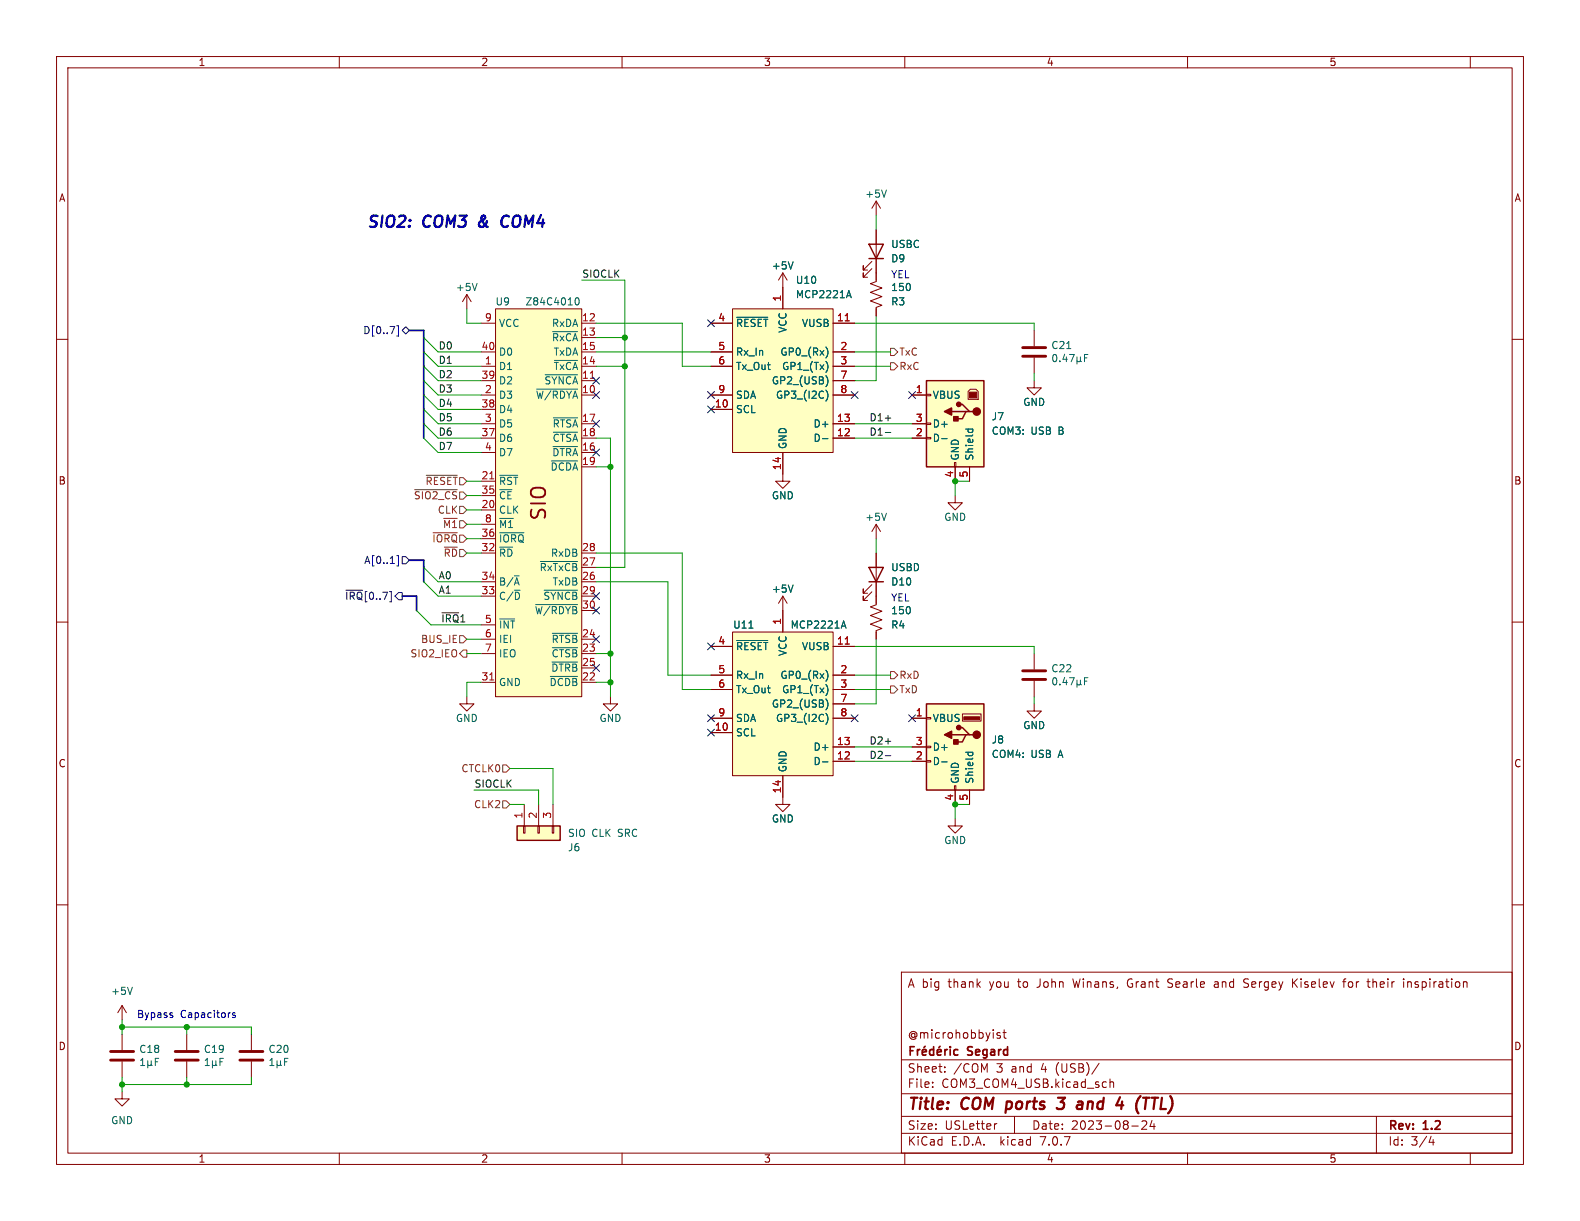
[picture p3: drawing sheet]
<svg xmlns="http://www.w3.org/2000/svg" width="279mm" height="216mm" viewBox="0 0 279 216" stroke-linecap="round" stroke-linejoin="round" font-family="sans-serif">
<g fill="none" stroke="#840000" stroke-width=".18">
<path d="M10 10h259.4v195.9h-259.4zM12 12h255.4v191.9h-255.4zM60 10v2M110 10v2M160 10v2M210 10v2M260 10v2M154.9 35.6v2.5M154.9 35.6l-.7 1.2M154.9 35.6l.8 1.2M10 60h2M82.5 52.1l-.7 1.2"/>
<path d="M82.5 52.1v2.5M82.5 52.1l.8 1.2M85.1 57.2h2.5M87.6 54.6h15.3v68.6h-15.3zM102.9 57.2h2.5M102.9 59.7h2.5M125.7 57.2h3.8M129.5 54.6h17.8v25.4h-17.8zM138.4 48.3v6.3M138.4 48.3l-.7 1.2M138.4 48.3l.8 1.2M147.3 57.2h3.8"/>
<path d="M154.2 47.5l-1.5 1.5v-.7v.7h.7M154.2 46.2l-1.5 1.6v-.8v.8h.7M154.9 40.6v9.2l-1 .4 2.1 .7-2.1 .8 2.1 .8-2.1 .7 2.1 .8-1.1 .4v1.5M182.9 58.4v2.8M267.4 60h2M85.1 64.8h2.5M85.1 69.9h2.5M85.1 67.3h2.5M85.1 62.2h2.5M85.1 74.9h2.5M85.1 77.5h2.5M85.1 72.4h2.5"/>
<path d="M102.9 64.8h2.5M102.9 69.9h2.5M102.9 67.3h2.5M102.9 62.2h2.5M102.9 74.9h2.5M102.9 77.5h2.5M125.7 64.8h3.8M125.7 69.9h3.8M125.7 62.2h3.8M125.7 72.4h3.8M147.3 64.8h3.8M147.3 69.9h3.8"/>
<path d="M147.3 67.3h3.8M147.3 62.2h3.8M147.3 74.9h3.8M147.3 77.5h3.8M161.3 69.9h2.5M161.3 74.9h2.5M161.3 77.5h2.5M163.8 77.3h.8v.3h-.8zM163.8 74.8h.8v.3h-.8zM163.8 69.7h.8v.3h-.8zM171.2 69.2l.4-.4h1l.4 .4v1.4h-1.8zM182.9 67.3v1.3h1.2l-1.2 1.3-1.3-1.3h1.3"/>
<path d="M182.9 63.2v2.8M85.1 80h2.5M85.1 90.2h2.5M85.1 85.1h2.5M85.1 97.8h2.5M85.1 87.6h2.5M85.1 95.3h2.5M85.1 92.7h2.5M102.9 80h2.5M102.9 82.6h2.5M102.9 97.8h2.5M138.4 80v5.1h1.3l-1.3 1.3-1.2-1.3h1.2"/>
<path d="M154.9 97.8v9.1l-1 .4 2.1 .8-2.1 .7 2.1 .8-2.1 .8 2.1 .7-1.1 .4v1.5M154.9 92.7l-.7 1.3M154.9 92.7v2.6M154.9 92.7l.8 1.3M168.8 81.8h.2v.8h-.2zM168.9 87.6v1.3h-1.3l1.3 1.3 1.3-1.3h-1.3M168.9 82.6v2.5M171.4 82.6v2.5M10 110h2M85.1 115.6h2.5M85.1 113h2.5M85.1 102.9h2.5"/>
<path d="M85.1 105.4h2.5M85.1 110.5h2.5M102.9 115.6h2.5M102.9 113h2.5M102.9 118.1h2.5M102.9 102.9h2.5M102.9 100.3h2.5M102.9 105.4h2.5M102.9 108h2.5M125.7 114.3h3.8M125.7 119.4h3.8M129.5 111.8h17.8v25.4h-17.8z"/>
<path d="M138.4 105.4v6.4M138.4 105.4l-.7 1.3M138.4 105.4l.8 1.3M147.3 114.3h3.8M147.3 119.4h3.8M154.2 104.6l-1.5 1.6v-.8v.8h.7M154.2 103.4l-1.5 1.5v-.8v.8h.7M182.9 115.6v2.8M267.4 110h2M82.5 123.2v1.3h1.3l-1.3 1.2-1.2-1.2h1.2M85.1 120.7h2.5M102.9 120.7h2.5"/>
<path d="M107.9 123.2v1.3h1.3l-1.3 1.2-1.2-1.2h1.2M125.7 129.5h3.8M125.7 121.9h3.8M125.7 127h3.8M138.4 137.2v5h1.3l-1.3 1.3-1.2-1.3h1.2M147.3 134.6h3.8M147.3 132.1h3.8M147.3 121.9h3.8M147.3 124.5h3.8M147.3 127h3.8M161.3 134.6h2.5M161.3 132.1h2.5"/>
<path d="M161.3 127h2.5M163.8 134.5h.8v.2h-.8zM163.8 132h.8v.2h-.8zM163.8 126.9h.8v.2h-.8zM168.8 138.9h.2v.8h-.2zM168.9 139.7v2.5M170.2 126.2h3.3v1.3h-3.3zM171.4 139.7v2.5M182.9 124.5v1.2h1.2l-1.2 1.3-1.3-1.3h1.3M182.9 120.4v2.8M10 160h2M92.6 146.1h.2v1.2h-.2z"/>
<path d="M92.7 142.2v3.9M95.1 146.1h.3v1.2h-.3zM95.2 142.2v3.9M97.7 146.1h.2v1.2h-.2zM97.8 142.2v3.9M168.9 144.8v1.3h-1.3l1.3 1.2 1.3-1.2h-1.3M267.4 160h2M21.6 177.8l-.8 1.3M21.6 177.8v2.5M21.6 177.8l.8 1.3M159.4 171.9h108v32h-108zM199.5 173.3l-.1 .4 .1 .7"/>
<path d="M206.5 174.5l.6 .1M206.8 173.1l-.3 .3 .1 .3 .2 .1M215.2 173.6l-.4 .1M215.3 174h-.4a.29 .29 0 0 0-.2 .3 .29 .29 0 0 0 .2 .3h.4M219.9 174.5l.6 .1M220.6 173.1h-.4l-.3 .3 .2 .3 .4 .2M228.6 173.1v1.5M228.8 173.7l.6 .9M229.4 173.1l-.8 .8M237.4 173.6h.6M238 173.1l-.4 .2v1.3M241.7 173.6h.6"/>
<path d="M242.1 174.6h.2M242.8 173.1v1.5M242.9 173.7h-.1M248.9 173.6v1M249.5 173.7l-.4-.1-.2 .1M21.6 193v1.3h1.3l-1.3 1.3-1.3-1.3h1.3M21.6 182.9v2.8M21.6 187.7v2.8M33 182.9v2.8M33 187.7v2.8M44.4 182.9v2.8M44.4 187.7v2.8"/>
<path d="M159.4 197.4h108M159.4 193.4h108M159.4 187.4h108M164.9 192.1v.2M164.9 191.4v.1M167.1 189.4v.2M167.1 188.7v.1M176.3 198.7l-.3 .1M176.9 182.7l-.4-.1-.2 .2 .1 .2 .5 .2v.3h-.6M177.4 182.6h.5M177.6 182.1v1.3l.3 .2M179.4 197.4v3"/>
<path d="M194.4 188l-1.3 1.9M195.5 191.3l.1 .1M195.6 192.2l-.1 .1M196.3 190.8v1.5M196.3 191.4l.2-.1 .4 .1v.9M200.1 199.1h1.2M201.9 198.3l.6-.1 .2 .1 .1 .3-.9 1.1h.9M203.7 198.1l-.3 1.1h.9M204.1 198.7v1M243.4 197.4v6.5M60 203.9v2M110 203.9v2"/>
<path d="M159.4 200.4h108M160 203.9v2M210 203.9v2M253.1 200.9l-.4 1.1h.9M253.4 201.5v1M260 203.9v2"/>
</g>
<path d="M178.1 194.8l-.3 2M186.9 195.9l.2 .2h.6l.3-.2M187.1 194.1h1.2l-.7 .8 .4 .1M191.2 194.8l.2 .3-.1 1M191.4 195.2l-.2 .1M201.7 193.8l-.1 .1M203.7 194.1h1.1M204.2 194.1l-.2 2" fill="none" stroke="#840000" stroke-width=".4"/>
<g fill="none" stroke="#840000" stroke-width=".3">
<path d="M161 185.8h.5M161.7 185.1h-.7v1.5M162.2 185.6v1M162.7 185.6h-.3l-.2 .3M163.1 186.1l.7-.2-.1-.3h-.4l-.2 .2 .1 .7h.5M163.6 185l-.2 .2M165.1 185.6h-.4l-.3 .3v.4l.1 .2h.6M165.1 185.1v1.5M165.7 186.1l.8-.2-.1-.3h-.4l-.3 .2 .1 .7h.6M166.2 185l-.2 .2M167.1 185.6v1M167.5 185.6h-.3l-.1 .3"/>
<path d="M168 185.1v.1M168 185.6v1M169.4 185.6h-.4l-.3 .3v.4l.1 .2h.6"/>
</g>
<g fill="#ffffc2" stroke="#ffffc2" stroke-width=".18">
<path d="M87.6 54.6h15.3v68.6h-15.3z"/>
<path d="M91.4 146.1h7.7v2.5h-7.7z"/>
<path d="M129.5 111.8h17.8v25.4h-17.8z"/>
<path d="M163.8 124.5h10.2v15.2h-10.2z"/>
<path d="M163.8 67.3h10.2v15.3h-10.2z"/>
<path d="M129.5 54.6h17.8v25.4h-17.8z"/>
</g>
<g fill="none" stroke="#006464" stroke-width=".18">
<path d="M156.8 33.6l-.5 1.3M84.4 50.1l-.5 1.3M97.7 58.6h4.4M101.8 52.8l.2-.2a.68 .68 0 0 1 .4 .7 .68 .68 0 0 1-.4 .6l-.2-.1-.1-.4zM130.3 56.1h5.5M140.2 46.3l-.4 1.3M149.8 52.3h.6M150.1 51.4l.4 1.2M94.9 68.8h7.2M96.4 66.3h5.7M97.8 79h4.3M97.9 73.9h4.2"/>
<path d="M97.9 76.4h4.2M98 63.7h4.1M145.4 77.6h1M146.1 66.5a1.49 1.49 0 0 1 0 1.8M146.1 69a1.47 1.47 0 0 1-.1 1.9M146.2 61.6l.2 .6-.2 .9M146.3 64.4v.9M166.5 77.6h1M170.8 75.9h1.2M171.2 75.9v.3M172 75.9v.3M186.3 62.7h.2a.68 .68 0 0 1 .4 .6 .68 .68 0 0 1-.4 .7 .84 .84 0 0 1-.2-1.3z"/>
<path d="M187.4 63.8v.2M188.3 62.6l-.3 .9h.8M188.6 63.1v.9M188.6 61.6h.8M189.1 62.7h.9l-.6 1.3M190.4 63.1v1.3M190.4 63.8l.2 .2h.3l.2-.2M191.1 63.1v.7M191.1 63.8l.1 .2M191.8 63.3h.4M192.4 62.7h-.6v1.3M88.4 84h3.2"/>
<path d="M88.4 94.2h4.2M95.6 99.3h6.5M97.5 81.5h4.6M156.8 90.7l-.5 1.3M88.4 109.4h2.6M94.7 106.9h7.4M96.2 104.4h5.9M97.3 119.6h4.8M97.6 117.1h4.5M97.7 114.5h4.4M97.7 112h4.4M130.3 113.3h5.5"/>
<path d="M132.4 111.1h.8M140.2 103.4l-.4 1.3M146.2 118.8l.2 .6-.2 .8M148.9 110.7h.6M149.2 109.8l.4 1.3M186.3 119.9l.2-.1a.68 .68 0 0 1 .4 .7 .68 .68 0 0 1-.4 .6 .84 .84 0 0 1-.2-1.2zM188.3 119.8l-.3 .9h.8M189.1 119.8h.9l-.6 1.3M192.4 119.8h-.6v1.3M145.4 134.7h1M146.1 123.6a1.49 1.49 0 0 1 0 1.9M146.1 126.2a1.47 1.47 0 0 1-.1 1.9"/>
<path d="M146.3 121.6v.8M166.5 134.7h1M170.8 133h1.2M171.2 133v.4M172 133v.4M187.4 121v.1M188.6 120.3v.8M190.4 120.9l.2 .2h.3l.2-.2M190.4 120.3v1.2M191.1 120.9l.1 .2M191.1 120.3v.6M191.8 120.4h.4"/>
<path d="M23.4 174.6l-.4 1.2M24.9 188.4h.7M24.9 187.5l.3-.4v1.3M26.1 188.2l.2 .2h.3l.1-.2M26.1 187.6v1.2M26.7 188.2l.2 .2M26.7 187.6v.6M27.5 187.7h.4M28.1 187.1h-.6v1.3M36.3 188.4h.7M36.3 187.5l.4-.4v1.3M37.6 188.2l.1 .2h.3l.2-.2"/>
<path d="M37.6 187.6v1.2M38.2 188.2l.2 .2M38.2 187.6v.6M38.9 187.7h.4M39.5 187.1h-.6v1.3M47.7 188.4h.7M47.7 187.5l.4-.4v1.3M49 188.2l.2 .2h.2l.2-.2M49 187.6v1.2M49.6 188.2l.2 .2M49.6 187.6v.6M50.3 187.7h.4"/>
<path d="M50.9 187.1h-.6v1.3"/>
</g>
<path d="M149.5 56.7h.7M104.4 66.9h.7M86.6 84.7h.7M149.5 113.9h.7M86.6 120.2h.7" fill="none" stroke="#a90000" stroke-width=".18"/>
<g fill="none" stroke="#840000" stroke-width=".25">
<path d="M153.7 43.2h2.5l-1.3 2.5zM153.7 45.7h2.5M163.8 67.3h10.2v15.3h-10.2zM168.3 72.8h2.5M169.5 71.5h.7l1.2 1.3h.7M171.4 72.8h-.6l-.6 1.2h-1.3M153.7 100.3h2.5l-1.3 2.6zM153.7 102.9h2.5M163.8 124.5h10.2v15.2h-10.2zM168.3 129.9h2.5M169.5 128.7h.7l1.2 1.2h.7M171.4 129.9h-.6l-.6 1.3h-1.3"/>
<path d="M91.4 146.1h7.7v2.5h-7.7z"/>
</g>
<path d="M180.8 63h4.1M180.8 61.5h4.1M180.8 118.6h4.1M180.8 120.1h4.1M19.6 187.5h4M19.6 185.9h4M31 187.5h4.1M31 185.9h4.1M42.4 187.5h4.1M42.4 185.9h4.1" fill="none" stroke="#840000" stroke-width=".51"/>
<g fill="#840000" stroke="#840000" stroke-width=".25">
<path d="M167 129.9l1.3-.6v1.3z"/>
<path d="M168.7 130.8h.7v.8h-.7z"/>
<path d="M167 72.8l1.3-.7v1.3z"/>
<path d="M168.7 73.7h.7v.7h-.7z"/>
<circle cx="172.7" cy="129.9" r=".63"/>
<circle cx="169.5" cy="128.7" r=".38"/>
<circle cx="172.7" cy="72.8" r=".63"/>
<circle cx="169.5" cy="71.5" r=".38"/>
</g>
<g fill="#840000" stroke="#840000" stroke-width=".18">
<path d="M170.4 126.7h2.8v.6h-2.8z"/>
<path d="M171.4 69.3h1.3v1.1h-1.3z"/>
</g>
<g fill="none" stroke="#000084" stroke-width=".18">
<path d="M70.2 57.6h.3v1.8h-.3M71.1 58.4l.7-.6 .6 .6-.6 .7zM125.1 56.5l1.2 1.3M126.3 56.5l-1.2 1.3M104.8 79.4l1.2 1.2M104.8 66.7l1.2 1.2M104.8 74.3l1.2 1.2M104.8 69.2l1.2 1.3M106 79.4l-1.2 1.2M106 66.7l-1.2 1.2M106 74.3l-1.2 1.2M106 69.2l-1.2 1.3"/>
<path d="M125.1 71.8l1.2 1.2M125.1 69.2l1.2 1.3M126.3 71.8l-1.2 1.2M126.3 69.2l-1.2 1.3M150.5 69.2l1.2 1.3M151.7 69.2l-1.2 1.3M160.7 69.2l1.2 1.3M161.9 69.2l-1.2 1.3M70.2 98.2h.3v1.9h-.3M71.1 98.4h.7l.6 .7-.6 .6h-.7zM61.2 104.4h2.9M70.5 104.8h.6v1.2h-.6l-.7-.6z"/>
<path d="M104.8 112.4l1.2 1.2M104.8 107.3l1.2 1.3M104.8 104.8l1.2 1.2M104.8 117.5l1.2 1.2M106 112.4l-1.2 1.2M106 107.3l-1.2 1.3M106 104.8l-1.2 1.2M106 117.5l-1.2 1.2M125.1 113.7l1.2 1.2M126.3 113.7l-1.2 1.2M125.1 128.9l1.2 1.2M125.1 126.4l1.2 1.2"/>
<path d="M126.3 128.9l-1.2 1.2M126.3 126.4l-1.2 1.2M150.5 126.4l1.2 1.2M151.7 126.4l-1.2 1.2M160.7 126.4l1.2 1.2M161.9 126.4l-1.2 1.2"/>
</g>
<path d="M157.5 64.1h.6l.6 .7-.6 .6h-.6zM157.5 61.6h.6l.6 .6-.6 .7h-.6zM73.3 86.6h7.6M75.4 84h5.5M76.6 94.2h4.3M81.3 89.5h.6l.6 .7-.6 .6h-.6zM81.3 112.4h.6l.6 .6-.6 .7h-.6zM81.9 114.9h.6v1.3h-.6l-.6-.6zM157.5 118.7h.6l.6 .7-.6 .6h-.6zM88.9 135.3h.6l.7 .6-.7 .6h-.6zM157.5 121.3h.6l.6 .6-.6 .7h-.6zM88.9 141.6h.6l.7 .6-.7 .7h-.6z" fill="none" stroke="#725600" stroke-width=".18"/>
<path d="M156.6 76.5h.9M156.6 73.9h.9M78.2 108.4h2.9M156.6 133.6h.9M156.6 131.1h.9" fill="none" stroke="#0f0f0f" stroke-width=".18"/>
<path d="M30.4 179.5l.2 .2-.2 .2M30.4 179.1h.1M41.6 179.1h-.3l-.2 .2 .1 .1 .4 .2v.3h-.5" fill="none" stroke="#0000c2" stroke-width=".18"/>
<path d="M84.8 39.3a.53 .53 0 0 0 0 .7M89.7 38.1a1.13 1.13 0 0 0-1 .8 1.13 1.13 0 0 0 .2 1.1l.3 .1 .5-.1" fill="none" stroke="#0000c2" stroke-width=".4"/>
<path d="M72.4 58.4h2.5v19.1M72.4 99.1h2.5v3.8M71.1 105.4h2.6v2.6" fill="none" stroke="#000084" stroke-width=".3"/>
<g fill="none" stroke="#009600" stroke-width=".18">
<path d="M154.9 38.1v2.5M74.9 59.7l2.6 2.5h7.6M82.5 54.6v2.6h2.6M102.9 49.5h7.6v50.8h-5.1M105.4 57.2h15.2v7.6h5.1M105.4 59.7h5.1M151.1 57.2h31.8v1.2M154.9 55.9v11.4h-3.8M74.9 74.9l2.6 2.6h7.6M74.9 67.3l2.6 2.6h7.6M74.9 64.8l2.6 2.5h7.6M74.9 62.2l2.6 2.6h7.6"/>
<path d="M74.9 69.9l2.6 2.5h7.6M74.9 77.5l2.6 2.5h7.6M74.9 72.4l2.6 2.5h7.6M105.4 77.5h2.5v45.7M105.4 62.2h20.3M105.4 64.8h5.1M151.1 77.5h10.2M151.1 62.2h6.4M151.1 64.8h6.4M151.1 74.9h10.2M182.9 66v1.3M82.5 87.6h2.6"/>
<path d="M82.5 97.8h2.6M82.5 85.1h2.6M82.5 90.2h2.6M82.5 95.3h2.6M82.5 92.7h2.6M105.4 97.8h15.2v24.1h5.1M105.4 82.6h2.5M154.9 95.3v2.5M171.4 85.1h-2.5v2.5M73.7 108l2.5 2.5h8.9M74.9 100.3l2.6 2.6h7.6M74.9 102.9l2.6 2.5h7.6"/>
<path d="M82.5 115.6h2.6M82.5 113h2.6M105.4 102.9h12.7v16.5h7.6M105.4 115.6h2.5M151.1 114.3h31.8v1.3M151.1 119.4h6.4M154.9 113v11.5h-3.8M83.8 139.7h11.4v2.5M85.1 120.7h-2.6v2.5M90.2 135.9h7.6v6.3M105.4 120.7h2.5M151.1 121.9h6.4"/>
<path d="M151.1 134.6h10.2M151.1 132.1h10.2M182.9 123.2v1.3M90.2 142.2h2.5M171.4 142.2h-2.5v2.6M21.6 180.3v2.6M21.6 190.5v2.5M21.6 181.6h22.8v1.3M33 181.6v1.3M33 190.5v1.3M44.4 190.5v1.3h-22.8"/>
</g>
<g fill="#009600" stroke="#009600" stroke-width=".18">
<circle cx="168.9" cy="142.2" r=".46"/>
<circle cx="107.9" cy="115.6" r=".46"/>
<circle cx="107.9" cy="120.7" r=".46"/>
<circle cx="110.5" cy="64.8" r=".46"/>
<circle cx="107.9" cy="82.6" r=".46"/>
<circle cx="110.5" cy="59.7" r=".46"/>
<circle cx="21.6" cy="181.6" r=".46"/>
<circle cx="33" cy="181.6" r=".46"/>
<circle cx="33" cy="191.8" r=".46"/>
<circle cx="21.6" cy="191.8" r=".46"/>
<circle cx="168.9" cy="85.1" r=".46"/>
</g>
<text font-size="3.5" fill="#840000" x="97" y="92.3" transform="rotate(-90 97 92.3)">SIO</text>
<g font-size="2.8" fill="#0000c2">
<text x="64.8" y="40.4">SIO2:</text>
<text x="74.9" y="40.4">COM3</text>
<text x="85.5" y="40.4">&amp;</text>
<text x="90.3" y="40.4">COM4</text>
</g>
<g font-size="2.8" fill="#840000">
<text x="160.4" y="196.8">Title:</text>
<text x="170.1" y="196.8">COM</text>
<text x="178.8" y="196.8">ports</text>
<text x="188.7" y="196.8">3</text>
<text x="192.9" y="196.8">and</text>
<text x="200.7" y="196.8">4</text>
<text x="204.9" y="196.8">(TTL)</text>
</g>
<g font-size="2.1" fill="#840000">
<text x="160.4" y="174.9">A big</text>
<text x="167.7" y="174.9">thank</text>
<text x="175.2" y="174.9">you</text>
<text x="180.3" y="174.9">to</text>
<text x="183.8" y="174.9">John</text>
<text x="190.3" y="174.9">Winans,</text>
<text x="200.1" y="174.9">Grant</text>
<text x="207.4" y="174.9">Searle</text>
<text x="215.7" y="174.9">and</text>
<text x="221.1" y="174.9">Sergey</text>
<text x="229.8" y="174.9">Kiselev</text>
<text x="239.1" y="174.9">for</text>
<text x="243.5" y="174.9">their</text>
<text x="250" y="174.9">inspiration</text>
<text x="160.4" y="183.9">@microhobbyist</text>
<text x="160.4" y="189.9">Sheet:</text>
<text x="168.6" y="189.9">/COM</text>
<text x="171.2" y="187.1">Segard</text>
<text x="176.3" y="189.9">3</text>
<text x="179" y="189.9">and</text>
<text x="184.4" y="189.9">4</text>
<text x="187.1" y="189.9">(USB)/</text>
<text x="160.4" y="192.6">File:</text>
<text x="166.5" y="192.6">COM3_COM4_USB.kicad_sch</text>
<text x="160.4" y="202.8">KiCad</text>
<text x="160.4" y="200">Size:</text>
<text x="167.1" y="200">USLetter</text>
<text x="168.1" y="202.8">E.D.A.</text>
<text x="177" y="202.8">kicad</text>
<text x="182.4" y="200">Date:</text>
<text x="184.2" y="202.8">7.0.7</text>
<text x="189.4" y="200">2023-08-24</text>
<text x="245.4" y="200.2">Rev:</text>
<text x="245.4" y="202.8">Id:</text>
<text x="249.5" y="202.8">3/4</text>
<text x="251.8" y="200.2">1.2</text>
</g>
<g font-size="1.8" fill="#840000">
<text x="35" y="11.9">1</text>
<text x="85" y="11.9">2</text>
<text x="135" y="11.9">3</text>
<text x="185" y="11.9">4</text>
<text x="235" y="11.9">5</text>
<text x="10.3" y="35.9">A</text>
<text x="267.7" y="35.9">A</text>
<text x="10.3" y="85.9">B</text>
<text x="267.7" y="85.9">B</text>
<text x="10.3" y="135.9">C</text>
<text x="267.7" y="135.9">C</text>
<text x="10.3" y="185.9">D</text>
<text x="267.7" y="185.9">D</text>
<text x="35" y="205.8">1</text>
<text x="85" y="205.8">2</text>
<text x="135" y="205.8">3</text>
<text x="185" y="205.8">4</text>
<text x="235" y="205.8">5</text>
</g>
<g font-size="1.8" fill="#006464">
<text x="152.9" y="35.2">+5V</text>
<text x="136.4" y="47.9">+5V</text>
<text x="157.5" y="46.6">D9</text>
<text x="157.5" y="44">USBC</text>
<text x="80.5" y="51.7">+5V</text>
<text x="140.6" y="50.4">U10</text>
<text x="140.6" y="52.9">MCP2221A</text>
<text x="157.5" y="51.7">150</text>
<text x="87.5" y="54.2">U9</text>
<text x="88.1" y="58">VCC</text>
<text x="92.8" y="54.2">Z84C4010</text>
<text x="97.5" y="58">RxDA</text>
<text x="130" y="58">~{RESET}</text>
<text x="139.3" y="58.9" transform="rotate(-90 139.3 58.9)">VCC</text>
<text x="141.7" y="58">VUSB</text>
<text x="157.5" y="54.2">R3</text>
<text x="88.1" y="65.6">D1</text>
<text x="88.1" y="63.1">D0</text>
<text x="97.5" y="60.6">~{RxCA}</text>
<text x="97.8" y="65.6">~{TxCA}</text>
<text x="97.8" y="63.1">TxDA</text>
<text x="130" y="63.1">Rx_In</text>
<text x="130" y="65.6">Tx_Out</text>
<text x="137.9" y="63.1">GP0_(Rx)</text>
<text x="138.2" y="65.6">GP1_(Tx)</text>
<text x="185.8" y="61.9">C21</text>
<text x="88.1" y="70.7">D3</text>
<text x="88.1" y="68.2">D2</text>
<text x="94.7" y="70.7">~{W/RDYA}</text>
<text x="96.2" y="68.2">~{SYNCA}</text>
<text x="130" y="70.7">SDA</text>
<text x="136.4" y="68.2">GP2_(USB)</text>
<text x="137.1" y="70.7">GP3_(I2C)</text>
<text x="164.8" y="70.7">VBUS</text>
<text x="180.8" y="72">GND</text>
<text x="88.1" y="75.8">D5</text>
<text x="88.1" y="73.3">D4</text>
<text x="97.6" y="75.8">~{RTSA}</text>
<text x="130" y="73.3">SCL</text>
<text x="143.8" y="75.8">D+</text>
<text x="164.8" y="75.8">D+</text>
<text x="175.3" y="74.5">J7</text>
<text x="175.3" y="77.1">COM3:</text>
<text x="182.3" y="77.1">USB</text>
<text x="187.3" y="77.1">B</text>
<text x="88.1" y="78.3">D6</text>
<text x="88.1" y="80.9">D7</text>
<text x="97.3" y="83.4">~{DCDA}</text>
<text x="97.6" y="80.9">~{DTRA}</text>
<text x="97.6" y="78.3">~{CTSA}</text>
<text x="139.3" y="79.5" transform="rotate(-90 139.3 79.5)">GND</text>
<text x="143.8" y="78.3">D-</text>
<text x="164.8" y="78.3">D-</text>
<text x="169.8" y="81.5" transform="rotate(-90 169.8 81.5)">GND</text>
<text x="172.3" y="81.5" transform="rotate(-90 172.3 81.5)">Shield</text>
<text x="88.1" y="86">~{RST}</text>
<text x="88.1" y="88.5">~{CE}</text>
<text x="136.4" y="88.5">GND</text>
<text x="88.1" y="91">CLK</text>
<text x="88.1" y="93.6">~{M1}</text>
<text x="152.9" y="92.3">+5V</text>
<text x="166.9" y="92.3">GND</text>
<text x="88.1" y="98.7">~{RD}</text>
<text x="88.1" y="96.1">~{IORQ}</text>
<text x="95.3" y="101.2">~{RxTxCB}</text>
<text x="97.3" y="98.7">RxDB</text>
<text x="157.5" y="101.2">USBD</text>
<text x="88.1" y="106.3">C/~{D}</text>
<text x="88.1" y="103.7">B/~{A}</text>
<text x="96" y="106.3">~{SYNCB}</text>
<text x="97.6" y="103.7">TxDB</text>
<text x="136.4" y="105">+5V</text>
<text x="157.5" y="103.7">D10</text>
<text x="88.1" y="111.4">~{INT}</text>
<text x="88.1" y="113.9">IEI</text>
<text x="94.5" y="108.8">~{W/RDYB}</text>
<text x="97.4" y="113.9">~{RTSB}</text>
<text x="129.5" y="111.4">U11</text>
<text x="139.7" y="111.4">MCP2221A</text>
<text x="157.5" y="111.4">R4</text>
<text x="157.5" y="108.8">150</text>
<text x="88.1" y="116.4">IEO</text>
<text x="97.4" y="119">~{DTRB}</text>
<text x="97.4" y="116.4">~{CTSB}</text>
<text x="130" y="115.2">~{RESET}</text>
<text x="139.3" y="116.1" transform="rotate(-90 139.3 116.1)">VCC</text>
<text x="141.7" y="115.2">VUSB</text>
<text x="185.8" y="119.1">C22</text>
<text x="88.1" y="121.5">GND</text>
<text x="97.1" y="121.5">~{DCDB}</text>
<text x="130" y="120.2">Rx_In</text>
<text x="130" y="122.8">Tx_Out</text>
<text x="136.4" y="125.3">GP2_(USB)</text>
<text x="137.9" y="120.2">GP0_(Rx)</text>
<text x="138.2" y="122.8">GP1_(Tx)</text>
<text x="80.5" y="127.9">GND</text>
<text x="105.9" y="127.9">GND</text>
<text x="130" y="130.4">SCL</text>
<text x="130" y="127.9">SDA</text>
<text x="137.1" y="127.9">GP3_(I2C)</text>
<text x="164.8" y="127.9">VBUS</text>
<text x="175.3" y="131.7">J8</text>
<text x="180.8" y="129.1">GND</text>
<text x="139.3" y="136.7" transform="rotate(-90 139.3 136.7)">GND</text>
<text x="143.8" y="135.5">D-</text>
<text x="143.8" y="132.9">D+</text>
<text x="164.8" y="135.5">D-</text>
<text x="164.8" y="132.9">D+</text>
<text x="175.3" y="134.2">COM4:</text>
<text x="182.3" y="134.2">USB</text>
<text x="187.3" y="134.2">A</text>
<text x="169.8" y="138.7" transform="rotate(-90 169.8 138.7)">GND</text>
<text x="172.3" y="138.7" transform="rotate(-90 172.3 138.7)">Shield</text>
<text x="100.3" y="148.2">SIO</text>
<text x="104.7" y="148.2">CLK</text>
<text x="109.4" y="148.2">SRC</text>
<text x="136.4" y="145.6">GND</text>
<text x="166.9" y="149.5">GND</text>
<text x="100.3" y="150.7">J6</text>
<text x="19.6" y="176.1">+5V</text>
<text x="24.5" y="186.4">C18</text>
<text x="36" y="186.4">C19</text>
<text x="47.4" y="186.4">C20</text>
<text x="19.6" y="199">GND</text>
</g>
<g font-size="1.8" fill="#0f0f0f">
<text x="102.9" y="49.2">SIOCLK</text>
<text x="77.5" y="64.4">D1</text>
<text x="77.5" y="61.9">D0</text>
<text x="77.5" y="67">D2</text>
<text x="77.5" y="69.5">D3</text>
<text x="77.5" y="72">D4</text>
<text x="77.5" y="77.1">D6</text>
<text x="77.5" y="74.6">D5</text>
<text x="153.7" y="77.1">D1-</text>
<text x="153.7" y="74.6">D1+</text>
<text x="77.5" y="79.7">D7</text>
<text x="77.5" y="105.1">A1</text>
<text x="77.5" y="102.5">A0</text>
<text x="77.9" y="110.1">~{IRQ}1</text>
<text x="153.7" y="131.7">D2+</text>
<text x="153.7" y="134.3">D2-</text>
<text x="83.8" y="139.4">SIOCLK</text>
</g>
<g font-size="1.8" fill="#a90000">
<text x="138.2" y="53.4" transform="rotate(-90 138.2 53.4)">1</text>
<text x="85.7" y="56.9">9</text>
<text x="102.8" y="56.9">12</text>
<text x="102.8" y="59.4">13</text>
<text x="126.9" y="56.9">4</text>
<text x="147.9" y="56.9">11</text>
<text x="85" y="62">40</text>
<text x="85.7" y="64.5">1</text>
<text x="102.8" y="64.5">14</text>
<text x="102.8" y="62">15</text>
<text x="126.9" y="62">5</text>
<text x="126.9" y="64.5">6</text>
<text x="148.5" y="62">2</text>
<text x="148.5" y="64.5">3</text>
<text x="85" y="67.1">39</text>
<text x="85.7" y="69.6">2</text>
<text x="102.8" y="69.6">10</text>
<text x="102.8" y="67.1">11</text>
<text x="126.9" y="69.6">9</text>
<text x="148.5" y="67.1">7</text>
<text x="148.5" y="69.6">8</text>
<text x="161.9" y="69.6">1</text>
<text x="85" y="77.2">37</text>
<text x="85" y="72.1">38</text>
<text x="85.7" y="74.7">3</text>
<text x="102.8" y="74.7">17</text>
<text x="102.8" y="77.2">18</text>
<text x="126.3" y="72.1">10</text>
<text x="147.9" y="77.2">12</text>
<text x="147.9" y="74.7">13</text>
<text x="161.9" y="77.2">2</text>
<text x="161.9" y="74.7">3</text>
<text x="85.7" y="79.8">4</text>
<text x="102.8" y="79.8">16</text>
<text x="102.8" y="82.3">19</text>
<text x="138.2" y="83.2" transform="rotate(-90 138.2 83.2)">14</text>
<text x="85" y="89.9">20</text>
<text x="85" y="84.8">21</text>
<text x="85" y="87.4">35</text>
<text x="168.7" y="84.5" transform="rotate(-90 168.7 84.5)">4</text>
<text x="171.2" y="84.5" transform="rotate(-90 171.2 84.5)">5</text>
<text x="85" y="95">36</text>
<text x="85.7" y="92.5">8</text>
<text x="85" y="97.5">32</text>
<text x="102.8" y="100.1">27</text>
<text x="102.8" y="97.5">28</text>
<text x="85" y="105.2">33</text>
<text x="85" y="102.6">34</text>
<text x="102.8" y="102.6">26</text>
<text x="102.8" y="105.2">29</text>
<text x="102.8" y="107.7">30</text>
<text x="85.7" y="110.2">5</text>
<text x="85.7" y="112.8">6</text>
<text x="102.8" y="112.8">24</text>
<text x="138.2" y="110.6" transform="rotate(-90 138.2 110.6)">1</text>
<text x="85.7" y="115.3">7</text>
<text x="102.8" y="115.3">23</text>
<text x="102.8" y="117.9">25</text>
<text x="126.9" y="114">4</text>
<text x="126.9" y="119.1">5</text>
<text x="147.9" y="114">11</text>
<text x="148.5" y="119.1">2</text>
<text x="85" y="120.4">31</text>
<text x="102.8" y="120.4">22</text>
<text x="126.9" y="121.7">6</text>
<text x="148.5" y="121.7">3</text>
<text x="148.5" y="124.2">7</text>
<text x="126.3" y="129.3">10</text>
<text x="126.9" y="126.7">9</text>
<text x="147.9" y="131.8">13</text>
<text x="148.5" y="126.7">8</text>
<text x="161.9" y="126.7">1</text>
<text x="161.9" y="131.8">3</text>
<text x="147.9" y="134.4">12</text>
<text x="161.9" y="134.4">2</text>
<text x="138.2" y="140.4" transform="rotate(-90 138.2 140.4)">14</text>
<text x="168.7" y="141.7" transform="rotate(-90 168.7 141.7)">4</text>
<text x="171.2" y="141.7" transform="rotate(-90 171.2 141.7)">5</text>
<text x="92.5" y="144.9" transform="rotate(-90 92.5 144.9)">1</text>
<text x="95" y="144.9" transform="rotate(-90 95 144.9)">2</text>
<text x="97.5" y="144.9" transform="rotate(-90 97.5 144.9)">3</text>
</g>
<g font-size="1.8" fill="#0000c2">
<text x="157.5" y="49.3">YEL</text>
<text x="157.5" y="106.4">YEL</text>
<text x="24.1" y="180.1">Bypass</text>
<text x="31.9" y="180.1">Capacitors</text>
</g>
<g font-size="1.8" fill="#000084">
<text x="64.1" y="59.3">D[0..7]</text>
<text x="64.3" y="99.9">A[0..1]</text>
<text x="60.9" y="106.3">~{IRQ}[0..7]</text>
</g>
<g font-size="1.8" fill="#725600">
<text x="158.9" y="65.6">RxC</text>
<text x="158.9" y="63.1">TxC</text>
<text x="73.1" y="88.5">~{SIO2_CS}</text>
<text x="75.1" y="86">~{RESET}</text>
<text x="77.3" y="91">CLK</text>
<text x="78.2" y="93.6">~{M1}</text>
<text x="76.4" y="96.1">~{IORQ}</text>
<text x="78.3" y="98.7">~{RD}</text>
<text x="74.4" y="113.9">BUS_IE</text>
<text x="72.5" y="116.4">SIO2_IEO</text>
<text x="158.9" y="122.8">TxD</text>
<text x="158.9" y="120.2">RxD</text>
<text x="81.5" y="136.8">CTCLK0</text>
<text x="83.7" y="143.1">CLK2</text>
</g>
</svg>
